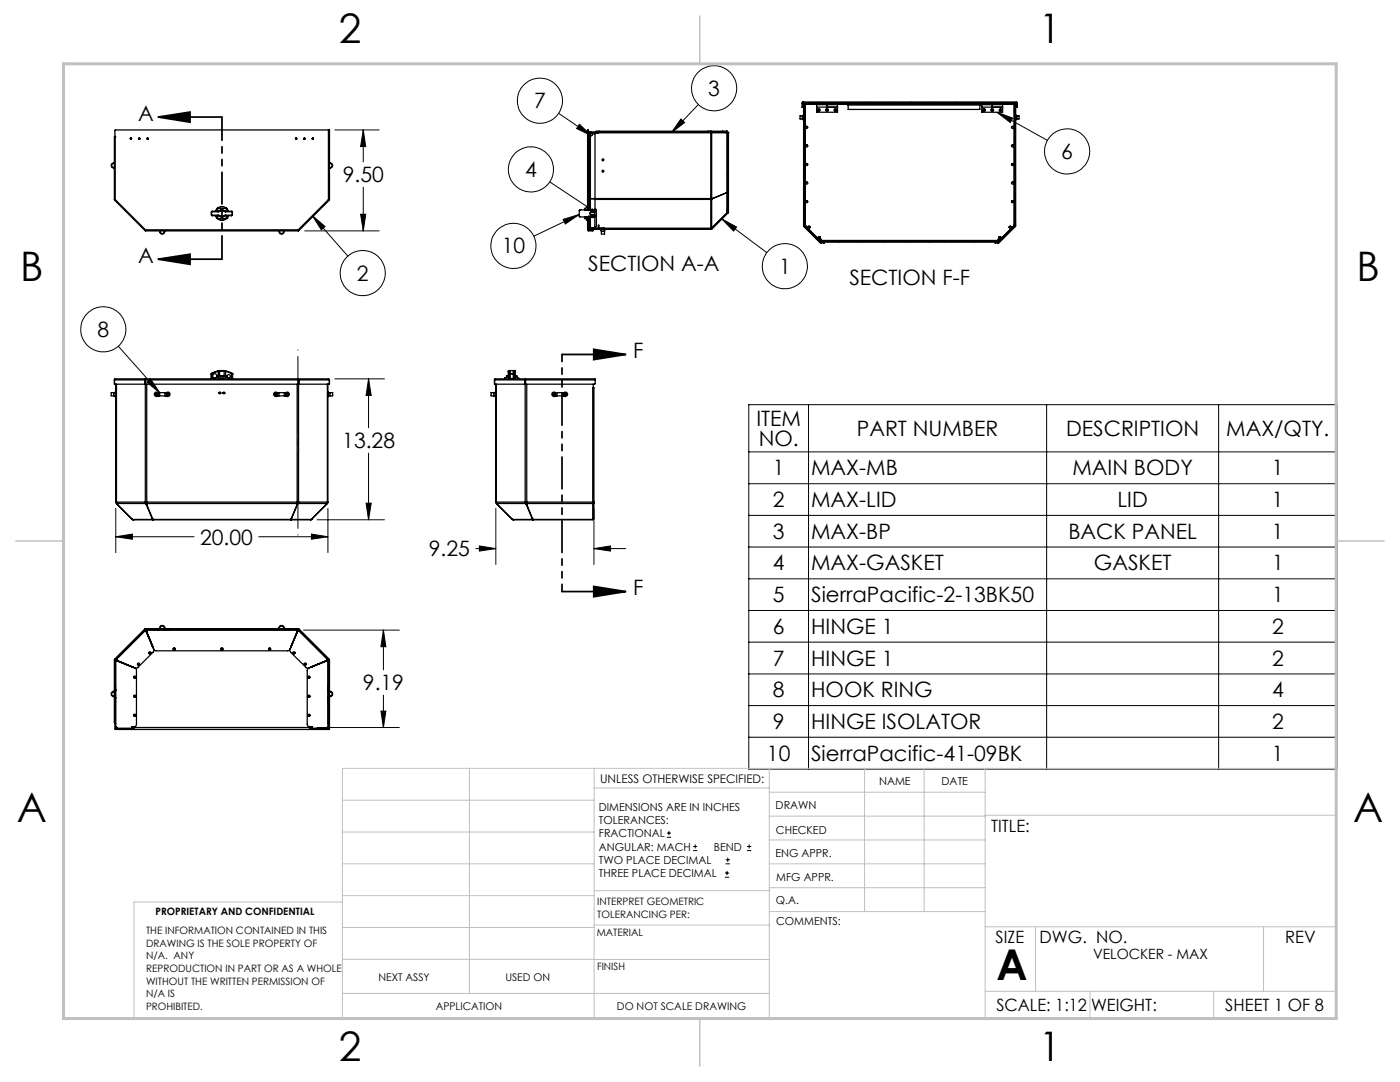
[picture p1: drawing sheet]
<svg xmlns="http://www.w3.org/2000/svg" width="279mm" height="216mm" viewBox="0 0 279 216" stroke-linecap="round" stroke-linejoin="round" font-family="sans-serif">
<g fill="none" stroke="#000" stroke-width=".2">
<path d="M66.8 25.9h8.9M72.5 25.9l.5 3.3h-1zM72.5 25.9v6.4M72.5 37.4v8.7M109.7 36.3l7.8 5.2M111.5 22.6l6.6 4.5M115.6 24.8l2.5 2.3-3-1.5zM117.4 31.1l-.1 .2M117.4 35.6l-.1 .1M122.2 26.3l-.2 .2M126.7 26.3l-.2 .2M131.2 26.3l-.2 .2"/>
<path d="M135.7 26.3l-.2 .2M135.9 23.7l.7 .7-2.6 2.1zM139.4 20.8l-5.4 5.7M140.2 26.3l-.2 .2M144.6 26.3l-.1 .2M145.2 39.2l-.1 .2M145.2 30.2l-.1 .2M145.2 34.7l-.1 .2M160.5 23.8l-.1 .2M160.5 28.3l-.1 .2M160.5 32.8l-.1 .2M160.5 37.3l-.1 .2"/>
<path d="M164 20.4l-.1 .1M168.5 20.4l-.2 .1M173 20.4l-.2 .1M177.5 20.4l-.2 .1M182 20.4l-.2 .1M186.4 20.4l-.1 .1M190.9 20.4l-.1 .1M195.4 20.4l-.1 .1M199 22.4l10 5.6M199 22.4l3.1 1.2-.5 .8zM199.9 20.4l-.1 .1M202.7 22l-.1 .2"/>
<path d="M202.7 26.6l-.1 .1M202.7 31l-.1 .2M202.7 35.5l-.1 .2M60.8 46.1h14.9M62.3 43l7.1 8.1M62.3 43l2.6 2.2-.8 .7zM72 42.8h1l-.5 3.3zM112.4 43.8l3.2-1-2.8 1.9zM115.6 42.8l-9.1 4.3M117.4 44.6l-.1 .1M117.4 40.1l-.1 .1M119 42.9l-.3 .4"/>
<path d="M120.9 45.6l-.2 .2M125.3 45.6l-.1 .2M129.8 45.6l-.1 .2M134.3 45.6l-.1 .2M138.8 45.6l-.1 .2M144.1 43.7l8.9 6.7M144.1 43.7l2.9 1.6-.6 .8zM160.5 41.8l-.1 .1M161.1 45.7l-.1 .1M163.4 47.9l-.1 .1M167.6 48.2l-.1 .1M172.1 48.2l-.2 .1"/>
<path d="M176.6 48.2l-.2 .1M181.1 48.2l-.2 .1M185.6 48.2l-.2 .1M190.1 48.2l-.2 .1M194.6 48.2l-.2 .1M202.7 40l-.1 .1M202.7 44.5l-.1 .2M23.6 69.1l8.3 9.3M29.3 76.2l.7-.6 1.9 2.8zM66.8 75.6h9.9M73.6 75.6l.5 3.3h-1zM73.6 75.6v9.8"/>
<path d="M73.6 90.4v13.3M149.4 80.8h117.4v72.7h-117.4zM149.4 96.5h117.4M149.4 90.2h117.4M161.4 80.8v72.7M208.9 80.8v72.7M243.2 80.8v72.7M23.1 107.1l3.3-.5v1zM23.1 101.5v8.8M23.1 107.1h15.6M51.6 107.1h13.8M62.2 106.6l3.2 .5-3.2 .5z"/>
<path d="M63.3 103.7h13.4M65.4 101.5v8.8M73.1 100.4h1l-.5 3.3zM95 109.5h4M95.7 108.9l3.3 .6-3.3 .5zM99 101.5v11.1M118.5 109.5l3.3-.6v1.1zM118.5 101.5v11.1M118.5 109.5h6.4M149.4 102.8h117.4M149.4 109.1h117.4M149.4 115.5h117.4"/>
<path d="M60.6 125.7h19.1M76.5 125.7l.5 3.3h-1zM76.5 125.7v8M76.5 138.7v6.5M149.4 121.8h117.4M149.4 128.1h117.4M149.4 134.5h117.4M63.2 145.2h16.5M76 141.9h1l-.5 3.3zM149.4 140.8h117.4M149.4 147.1h117.4M133.1 167.1h.8"/>
<path d="M133.1 166.2h.8M133.5 165.8v.9M138.3 169.7h.8M138.3 168.9h.8M138.7 168.5v.8M144.7 175h.8M144.7 174.2h.8M144.8 172.4h.9M144.8 171.6h.9M145.1 173.8v.8M145.2 171.1v.9M149.1 169.7h.8"/>
<path d="M149.1 168.9h.8M149.5 168.5v.8"/>
<circle cx="142.5" cy="17.6" r="4.5"/>
<circle cx="106" cy="33.8" r="4.5"/>
<circle cx="107.8" cy="20.1" r="4.5"/>
<circle cx="213" cy="30.2" r="4.5"/>
<circle cx="72.4" cy="54.5" r="4.5"/>
<circle cx="102.4" cy="49.1" r="4.5"/>
<circle cx="156.6" cy="53.1" r="4.5"/>
<circle cx="20.6" cy="65.7" r="4.5"/>
</g>
<path d="M31.6 23.4l6.3-1v2zM31.6 23.4h12.7M31.6 51.7l6.3-1v2zM31.6 51.7h12.7M112.1 70.7h12.7M118.5 69.7l6.3 1-6.3 1.1zM112.1 118h12.7M118.5 117l6.3 1-6.3 1.1z" fill="none" stroke="#000" stroke-width=".35"/>
<path d="M59.5 106.8v-37" fill="none" stroke="#000" stroke-width=".2" stroke-dasharray="15.2 1.3 1.3 1.3" stroke-dashoffset="-1.3"/>
<path d="M44.3 23.4v28.3" fill="none" stroke="#000" stroke-width=".35" stroke-dasharray="6.3 1.3 1.3 1.3 1.3 1.3" stroke-dashoffset="1.7"/>
<path d="M112.2 70.7v47.3" fill="none" stroke="#000" stroke-width=".35" stroke-dasharray="6.3 1.3 1.3 1.3 1.3 1.3" stroke-dashoffset="4.9"/>
<g fill="none" stroke="#c0c0c0" stroke-width=".2">
<path d="M68.3 159.7h50.3M93.7 153.3v44.9M118.6 153.3v49.9M118.6 157.2h34.9M153.5 153.3v49.9M153.5 158.1h43.1M172.5 153.3v28.6M184.4 153.3v28.6M196.6 153.3v49.9M68.3 180h-41.6v23.2h240v-49.9h-198.4v49.9M68.3 178.7h50.3M68.3 172.4h50.3"/>
<path d="M68.3 166h50.3M118.6 177.7h35M153.5 167.6h43.1M153.5 162.8h43.1M153.5 172.4h43.1M153.5 177.1h43.1M196.6 162.7h70.1M68.3 198.2h85.2M68.3 191.4l85.2 .1M68.3 185.1h50.3M118.6 184.6h35M153.6 181.9h43"/>
<path d="M196.6 197.8h70.1M196.6 184.9h70.1M206.7 184.9v12.9M217.5 197.8v5.4M242.2 197.8v5.4M252.2 184.9v12.9"/>
</g>
<path d="M139.7 3.2v9.5M3.1 107.9h9.6M266.7 107.9h9.5M139.7 203.2v9.6" fill="none" stroke="#c0c0c0" stroke-width=".3"/>
<path d="M12.7 12.7h254v190.5h-254z" fill="none" stroke="#c0c0c0" stroke-width=".6"/>
<g fill="#000">
<path d="M31.6 23.4l6.3-1v2zM31.6 51.7l6.3-1v2zM118.5 69.7l6.3 1-6.3 1.1zM118.5 117l6.3 1-6.3 1.1z"/>
<path d="M29.3 76.2l.7-.6 1.9 2.8zM62.3 43l2.6 2.2-.8 .7zM112.4 43.8l3.2-1-2.8 1.9zM115.6 24.8l2.5 2.3-3-1.5zM135.9 23.7l.7 .7-2.6 2.1zM144.1 43.7l2.9 1.6-.6 .8zM117.3 41.2a.34 .34 0 0 0 0 .5 .34 .34 0 0 0 .5-.1l-.3-.1 .3 .1v-.1a.34 .34 0 0 0-.1-.3 .34 .34 0 0 0-.4 0zM199 22.4l3.1 1.2-.5 .8z"/>
<path d="M73.1 100.4h1l-.5 3.3zM73.6 75.6l.5 3.3h-1zM62.2 106.6l3.2 .5-3.2 .5zM23.1 107.1l3.3-.5v1zM72 42.8h1l-.5 3.3zM72.5 25.9l.5 3.3h-1zM95.7 108.9l3.3 .6-3.3 .5zM118.5 109.5l3.3-.6v1.1zM76 141.9h1l-.5 3.3zM76.5 125.7l.5 3.3h-1z"/>
</g>
<g fill="none" stroke="#000" stroke-width=".25">
<path d="M22.8 39.8h.2M22.8 32.6a.43 .43 0 0 0-.5 .4 .43 .43 0 0 0 .5 .4M22.8 32.5a.54 .54 0 0 0-.6 .5 .54 .54 0 0 0 .6 .5M22.8 39.8h.1M22.9 39.9l6 6.1M23 39.9h-.1M23 39.8l-.1 .1M23 27.2v12.6M23 39.8l6 6.1M65.5 25.9h-42.5l-.1 1.3 .2 .1h-.3v12.5M65.5 25.9h.3v13.9M65.5 39.8h.3"/>
<path d="M65.5 39.8l.2 .1M65.5 25.9v13.9M65.5 39.8l-6 6.1M65.6 39.8h.2M65.6 39.9h.1M65.7 39.9l-6 6.1M65.8 32.5a.54 .54 0 0 1 .6 .5 .54 .54 0 0 1-.6 .5M65.8 32.6a.43 .43 0 0 1 .5 .4 .43 .43 0 0 1-.5 .4M117.4 27.1h.2v14.7M117.4 29.2h.2M117.4 39.4h.2M117.4 27.1h.3"/>
<path d="M117.6 39.8h.1M117.6 39.9h.1M117.7 26.5h.1M117.7 28.1v11.5h.1M117.7 26.6h.1M117.7 39.8v2M117.7 26.6l-.1 1.7M117.8 26.3h27.2l.2 .3M117.8 26.3h-.1v.4M117.8 39.7l-.1 .1M117.8 39.6v.1M117.8 26.3h.1"/>
<path d="M117.8 39.7h.9v2.1M117.8 39.6h24.1M117.8 27.1v12.5M117.8 39.7v2.1M117.9 26.5h27.1l.1 15.3M117.9 26.5h.1M117.9 26.3a.18 .18 0 0 0-.2 .2 .18 .18 0 0 0 .2 .2h.8M118.3 26.7a.31 .31 0 0 1-.1 .3 .31 .31 0 0 1-.4 .1v1h-.1M118.3 26.5h.1M118.7 39.8h23.2M118.7 26.5v13.1M119.3 26.5v.1h-.6"/>
<path d="M119.5 26.2h-.5v.1M119.5 26.2v.1M119.5 26.2h21.8M141.3 26.2h.4M141.3 26.2v.1M141.7 26.2h.2M141.7 26.2v.1M141.9 39.6v.2M141.9 39.6h.1M141.9 26.5v13.1M141.9 39.8v5.7M141.9 26.2h2.4"/>
<path d="M141.9 26.2v.1M142 39.7l-.1 .1M142 26.5v13.1M142 39.7v5.8M142 39.6h.2M142.2 39.6l-.2 .1M144.3 26.2h.7M144.3 26.2v.1M145 26.2l.1 .1M145 26.2h.1M145 26.3v.1M145.1 38.5l-2.9 1.1"/>
<path d="M145.1 38.4l-2.9 1.2M145.1 26.2l.2 .3M145.1 26.3l.1 .2M145.1 26.2v.1M145.2 26.5h.2v.5M145.2 26.5h.1M145.2 26.5v.1M145.2 38.2h.2M145.2 26.6v15.2M145.2 38.3h.2M145.2 37.7h.2M145.2 27h.2"/>
<path d="M145.3 26.5h.1M145.4 38.2v.1M145.4 37.7v.5M145.4 27v10.7M145.4 38.3v3M160.1 23.1h.3M160.1 23.7h.3M160.1 23.1v.6M160.1 23.1h-.4v.6h.4M160.2 20.4h.1M160.3 23.1h.1M160.3 23.7l.1 .2"/>
<path d="M160.3 20.5l-.1 .9h-.1v-.9l.1-.1h42.6l.2 .2v.8h-.1l-.1-.9M160.3 20.5v.2h42.5v-.2M160.3 20.5h42.5M160.4 23l-.1 .1M160.4 20.9v-.1l.3 .1M160.5 20.8h-.1v24.3l3.2 3.3 .3 .1M160.5 20.9h.1M160.5 22.1h.1M160.5 21.8h.2M160.5 20.9v24M160.6 22.1v22.8M160.6 22.1h.1"/>
<path d="M160.7 20.9v24.1l3.1 3.1 .1-.4v.3M160.7 20.9v-.1h8.4l.2 .2M160.8 36.5a.21 .21 0 0 1 .2-.2 .21 .21 0 0 1 .2 .2M160.8 32.8a.21 .21 0 0 1 .2-.2 .21 .21 0 0 1 .2 .2M160.8 29.1a.21 .21 0 0 1 .2-.2 .21 .21 0 0 1 .2 .2M160.8 25.4a.21 .21 0 0 1 .2-.2 .21 .21 0 0 1 .2 .2M161.3 20.5v.2M163 20.9v.5M163 21.4v1h4.1v-1h-2M163 20.7v.2M163 20.9h4.1M165.1 20.9v.5z"/>
<path d="M167.1 20.9v.5h-4.1M167.1 20.7v.2M169.3 21v-.2h26.2v.2M169.3 21h26.2M169.3 21v.8h26.2v-.8M195.9 20.9v.5M195.9 21.4v1h4.2v-1h-2.1M195.9 20.7v.2M195.9 20.9h4.2M198 20.9v.5zM200.1 20.9v.5h-4.2M200.1 20.7v.2"/>
<path d="M201.8 20.5v.2M201.9 29.1a.21 .21 0 0 1 .2-.2 .21 .21 0 0 1 .2 .2M201.9 32.8a.21 .21 0 0 1 .2-.2 .21 .21 0 0 1 .2 .2M201.9 36.5a.21 .21 0 0 1 .2-.2 .21 .21 0 0 1 .2 .2M201.9 25.4a.21 .21 0 0 1 .2-.2 .21 .21 0 0 1 .2 .2M202.4 20.9l-.1-.1h-6.6l-.2 .2M202.4 20.9l.1-.1 .2 .1M202.4 22.1h.2M202.4 22.1h.1M202.4 21.8h.2M202.4 20.9v24M202.6 20.9h.1"/>
<path d="M202.6 20.8h.1v24.2l-3.3 3.4-.3 .1M202.6 20.9v24M202.7 23.1h.3M202.7 23.7h.3M202.7 23l.1 .1M202.8 23.1h.1M202.8 23.7l-.1 .2M203 23.1h.4v.6h-.4M203 23.1v.6M29 45.9l-.1 .1M29 45.9v.2M29 45.9h30.5"/>
<path d="M29 46.1h30.5M31.8 46.1a.55 .55 0 0 0 .6 .6 .55 .55 0 0 0 .5-.6M31.9 46.1h.1a.43 .43 0 0 0 .4 .5 .43 .43 0 0 0 .4-.5M42.2 42.9l.1 .1M42.2 42.3v.6M42.2 42.9h.1M42.2 42.3h.1M42.3 42.3h-.1M42.3 42.3h1.2M42.3 42.9h1.2M42.3 42.9v.1M42.3 42.2h1.3"/>
<path d="M42.3 43h1.3M42.3 42.2l-.1 .1M42.3 42.2v.1M43 43l.3 .5M43.3 43.3l.3 .3M43.3 41.7v.2M43.3 43.5h.1M43.3 43.5l.1 .1M43.3 43.3v.2M43.3 41.7l-.3 .5M43.3 41.9v.3M43.3 43v.3"/>
<path d="M43.4 41.6l-.1 .1M43.4 41.6h.2M43.4 43.6h.2M43.4 43.6l.6 .4M43.5 42.9l.4 .1M43.5 42.9l.1 .1M43.6 43l.2 .1M43.6 42.2l-.1 .1M43.6 41.6l-.3 .3M43.6 43.6h1.4M43.6 41.6h1.4M43.8 43.1h.1"/>
<path d="M43.8 42.1a.68 .68 0 0 1 .9 0M43.8 42.1l-.2 .1M43.8 43.1l.5 .2 .4-.2M43.8 42.1h.1M43.9 42.1l.4-.1 .4 .1M43.9 42.1l-.4 .2M43.9 43l.4 .2 .4-.2M43.9 43l-.1 .1M44 41.2l-.6 .4M44 41.2h.5M44 44h.5M44.5 41.2l.7 .4"/>
<path d="M44.7 42.1l.3 .2M44.7 43v.1M44.7 42.1l.3 .1M44.7 42.1h.1M44.8 42.1a.73 .73 0 0 0-1 0M44.8 43.1l-.5 .2h-.3M45 41.6l.3 .3M45 43.6h.2M45 42.3h1.3M45 42.9h1.3M45 42.9l-.3 .1M45 43l-.3 .1"/>
<path d="M45 43h1.2M45 42.2h1.2M45 42.2v.1M45 42.9v.1M45.2 41.6h-.2M45.2 41.6l.1 .1M45.2 43.6h.1M45.2 43.6l-.7 .4M45.3 43.3l-.3 .3M45.3 41.7v.2M45.3 43.5h.1M45.3 43.5l-.1 .1"/>
<path d="M45.3 43.3v.2M45.3 41.7l.3 .5M45.3 41.9v.3M45.3 43v.3M45.6 43l-.3 .5M46.2 42.2l.2 .1M46.2 42.2l.1 .1M46.3 42.3h.1M46.3 42.9l-.1 .1M46.3 42.3v.6M46.3 42.9h.1M46.4 42.9l-.2 .1"/>
<path d="M46.4 42.3v.6M46.4 42.3h-.1M55.6 46.1a.55 .55 0 0 0 .6 .6 .55 .55 0 0 0 .5-.6M55.7 46.1h.1a.43 .43 0 0 0 .4 .5 .43 .43 0 0 0 .4-.5M59.5 45.9l.2 .1M59.5 45.9v.2M115.6 42h.1M115.6 42l.1 1.3h2.4v-.3M115.7 41.9h.1M115.7 41.9l-.1 .1M115.7 41.9h2.4v.3M116.7 43.3v.3l.3 .1 .1 .3"/>
<path d="M116.7 41.9h.1M117.1 44h.1M117.1 44h.2M117.2 43.5h.1M117.2 41.7h.2M117.2 41.7h.1M117.3 41.2h-.2l-.1 .3-.3 .1v.3M117.3 43.5h.1M117.4 45.9h.1M117.4 45.9h.9M117.4 41.8v-15.9h-.1v15.9h1.7v3.4h-.3v-2.2h-.7v.3M117.4 41.9v.1l.2-.1"/>
<path d="M117.4 43.4v2.5M117.4 44.8h.2M117.4 41.9v.1M117.4 43.2v.1M117.5 45.9h.8M117.5 45.9h.1M117.6 43.2v.1M117.6 43.2l-.2 .1M117.6 43.4v2.5h-.2M117.7 43.4v2.1M117.7 41.9v.1M117.7 43.2v.1"/>
<path d="M117.7 43.2h.2M117.8 42.4v.4M117.8 45.6h.1M117.8 45.4l-.1 .2M117.8 42.4h.9v.4h-.9M117.8 42.4l-.1 .2 .1 .2M117.8 45.4h.9M117.8 45.6h24.1M117.8 43.4v2.1M117.9 43.2v.1M117.9 41.9l-.2 .1M118 41.9h.1"/>
<path d="M118 42.2h.1M118 41.9v.3M118 42.2h.7M118 43.2h.1M118 43h.1M118.1 41.9v.3M118.1 42.2h.1M118.1 43v.2M118.1 43h.1M118.3 43.4h.1M118.5 43h.1M118.5 43v.4h-1.2v2.5l.2 .2h.8v-.3"/>
<path d="M118.5 43.3h.2M118.7 42.2h.1M118.7 41.8h.1M118.7 45.2v.4M118.7 45.5h.8M119.6 45.6l-.2-.1v-.6h.1l.1 .6h.9v.1M119.9 45.8v.1h.9v-.1M120 45.9v.3M120 46.2v.5h.7v-.5M120 46.2h.7M120.5 45.5h21.4M120.7 45.9v.3"/>
<path d="M141.9 45.5v.1M142 45.5h-.1M142 45.5h.1M142.2 45.4h.1M142.2 45.4l-.2 .1M145.1 41.8v.4M145.1 41.8h.1M145.1 42.2l.1 .1M145.1 42.2h.3M145.2 42.4l-3 3M145.2 42.4l-3.3 3.2M145.2 42.4h.1"/>
<path d="M145.2 42.3v.1M145.2 41.8v.5M145.2 41.6h.2M145.2 41.8h.2M145.2 41.3h.2M145.4 42.2l-.1 .2-3.3 3.4h-24.2l-.1-.2 .1-.1M145.4 41.8v.4M145.4 41.3v.3M145.4 41.6v.2M160.5 44.9l.1 .3M160.5 44.9h.1M160.6 45.2l3.2 3.1"/>
<path d="M160.6 44.9h.1M160.7 45l-.1 .2M160.7 45h.1M160.7 45l3.1 3.2M160.8 40.3a.21 .21 0 0 1 .2-.3 .21 .21 0 0 1 .2 .3M161.7 45.3a.21 .21 0 0 0-.3-.2 .21 .21 0 0 0-.1 .3M163.3 47.4a.21 .21 0 0 1 .2-.2 .21 .21 0 0 1 .2 .2M163.8 48.2l-.1 .1M163.8 48.3h.6M163.8 48.2v.1M163.8 48.2h.1M163.9 48v.2"/>
<path d="M163.9 48h35.3M163.9 48.1l-.1 .1M163.9 48.2h.5M163.9 48.5h.5M163.9 48.2v.3M164.4 48.3h34.8M164.4 48.2h34.3M164.4 48.2v.1M164.4 48.3v.2M164.5 48.3l-.1 .2M198.6 48.3l.1 .2M198.7 48.2h.4"/>
<path d="M198.7 48.5h.4M198.7 48.2v.3M199.1 48.2v.3M199.2 48v.2M199.2 48.1l-.1 .1M199.2 48l.1-.3-.1 .6M199.4 47.4a.21 .21 0 0 1 .2-.2 .21 .21 0 0 1 .2 .2M201.4 45.3a.21 .21 0 0 1 .2-.2 .21 .21 0 0 1 .2 .3M201.9 40.3a.21 .21 0 0 1 .2-.3 .21 .21 0 0 1 .2 .3M202.4 45l.1 .2M202.4 45l-3.2 3.2 .2 .1M202.4 45h.1"/>
<path d="M202.4 44.9l-3.1 3.2M202.4 44.9h.2M202.4 44.9h.1M202.5 45.2l-3.3 3.1M202.6 44.9l-.1 .3M22.7 79h.3M22.7 78.4h.3M22.7 78.4h-.5v.6h.5M22.7 78.4v.6M22.8 75.8l.2-.2-.1 .1v1M22.8 75.8h43M22.8 75.8v.9h43v-.9"/>
<path d="M23.1 78.2h-.1v.9h.1M23.1 76.7v23.5M23.2 76.7v23.5M28.9 76.7l.1-1.1v1.1M29 76h.1M29 76.2h.1M29 75.7v24.5M29.3 76.7v23.5M31.5 78.4h.4M31.5 78.4a.45 .45 0 0 0-.6 0 .45 .45 0 0 0 0 .6 .45 .45 0 0 0 .6 0M31.5 78.4v.6M31.9 78.4h1"/>
<path d="M31.9 79h1M31.9 79h-.4M31.9 78.4v.6M32.9 78.4h.3M32.9 79h.3M32.9 78.4v.6M33.2 78.4h.1M33.2 78.4a.45 .45 0 0 1 .6 0 .45 .45 0 0 1 0 .6 .45 .45 0 0 1-.6 0zM42.2 74.6h.1M42.2 74.6v.9M42.2 75.5h.1M42.2 74.5h.1"/>
<path d="M42.2 74.5v.1M42.3 74.5v.1M42.3 74.6h-.1M42.3 74.6v.9M42.9 75.5v.1M42.9 75.4v.1h-.6M43.3 75.1l-.4 .3M43.3 75.1h.1M43.3 75v.1M43.3 75h.3l-.2 .1M43.3 75a.43 .43 0 0 0-.5-.4 .43 .43 0 0 0-.4 .5 .43 .43 0 0 0 .5 .3M43.3 75h2"/>
<path d="M43.4 75.1a1.62 1.62 0 0 0 1.8 0M43.4 75.1h.1M43.4 75.1h1.8M43.5 74l-1.2 .5M43.5 74l.1 .1M43.6 74.1l-1.3 .5M43.7 78.3v.2M43.8 74h.9M43.8 74v1h-.2v-.9M43.8 74l-.2 .1M43.9 73.9h.8M43.9 73.9l-.4 .1"/>
<path d="M43.9 73.9l-.1 .1M44 78.3v.2M44.5 78.3v.2M44.7 73.9l.3 .1M44.7 73.9v.1M44.7 74v1h.3M44.7 74l1.5 .6M44.8 78.3v.2M45 75l.2 .1M45 75h.3M45 74l1.3 .5M45 74v1"/>
<path d="M45.2 75.1h.1M45.3 75.1l.3 .3M45.3 75v.1M45.3 75a.35 .35 0 0 1 .4-.3 .35 .35 0 0 1 .3 .4 .35 .35 0 0 1-.4 .3M45.6 75.4v.1h.6M45.6 75.5v.1M46.2 74.6h.2M46.2 75.5h.2M46.2 74.6v.9M46.3 74.5h.1M46.3 74.5l-.1 .1M46.3 74.5l.1 .1"/>
<path d="M46.4 74.6h.1M46.4 75.5h.1M46.4 74.6v.9M55.4 78.4h.3M55.4 78.4a.45 .45 0 0 0-.7 0 .45 .45 0 0 0 0 .6 .45 .45 0 0 0 .7 0M55.4 78.4v.6M55.7 78.4h1M55.7 79h1M55.7 79h-.3M55.7 78.4v.6M56.7 78.4h.3M56.7 79h.3"/>
<path d="M56.7 78.4v.6M57 78.4h.1M57 78.4a.45 .45 0 0 1 .6 0 .45 .45 0 0 1 0 .6 .45 .45 0 0 1-.6 0zM59.3 76.7v23.5M59.5 75.7v.1M59.5 76h.1M59.5 76.2h.1M59.5 75.8v-.2l.2 .1v1M59.5 75.8l.1 24.4M65.3 76.7v23.5M65.4 78.2h.1v.9h-.1M65.4 76.7v23.5"/>
<path d="M65.5 75.6l.2 .2v.9M65.5 75.6l.3 .2M65.5 78.4h.4M65.5 79h.4M65.5 75.6h-42.6M65.9 78.4h.5v.6h-.5M65.9 78.4v.6M98.5 78.4h.3M98.5 79h.3M98.5 78.4h-.5v.6h.5M98.5 78.4v.6M98.7 75.8v.9h20l.1-.9"/>
<path d="M98.7 75.8h20.1M98.8 75.6h20v.2M98.8 75.6l-.1 .2M99 78.2h-.2v.9h.2M99 76.7v23.5M99.1 76.7v23.5M101.1 75.1l-.3 .3v.2M101.1 75.1h.1M101.2 75.1l.5 .3M101.2 75.1h.1M101.2 75.1h.5M101.4 75h-.3v.1"/>
<path d="M101.4 75l-.2 .1M101.4 74h.2M101.4 74v1M101.5 73.9l-.1 .1M101.5 73.9h.2M101.5 73.9h1.2M101.6 74l.1 .1M101.6 74l.1 1h-.3M101.7 74.6h.7M101.7 74.6v.9h.1M101.7 73.9l.1 .1M101.7 74.1v.5"/>
<path d="M101.7 73.9l-.1 .1M101.8 74.5h.1M101.8 74v.5M101.8 74.5l-.1 .1M101.8 74l-.1 .1M101.8 74.5h.6M101.8 75.5h.6M101.8 74.5v1M102.4 74.5h.1M102.4 74.5v.1M102.4 74v.5M102.4 74.6v.9"/>
<path d="M102.4 74.5l.2 .1M102.4 74l.2 .1M102.6 74.6h-.2M102.6 74.6v.9h-.2M102.6 74.1v.5M102.6 75.1h.4M102.6 73.9h.1M102.6 73.9l-.2 .1M102.6 73.9l.1 .1M102.7 74l-.1 .1M102.7 74v1h-.1h.2M102.7 74h.1"/>
<path d="M102.7 73.9l.1 .1M102.8 75l.2 .1M102.8 75h.4v.1M102.8 74v1M103 75.1l-.4 .3M103 75.1h.2M103 75.1h.1M103.2 75.1l.3 .3v.2M104.8 76.7l.1-1.1v1.1M104.8 76h.1M104.8 76.2h.1M104.9 75.7l-.1 24.5"/>
<path d="M105.1 76.7v23.5M110.2 78.4l.2-.2 .5 .2v.6a.47 .47 0 0 1-.6 0 .47 .47 0 0 1-.1-.6zM110.9 78.4h.1M110.9 78.4h.3M110.9 79h.3M111.2 78.4h1M111.2 79h1M111.2 78.4v.6M112.2 78.4h.3M112.2 79h.3M112.2 78.4v.6M112.5 78.4a.45 .45 0 0 1 .7 0 .45 .45 0 0 1 0 .6 .45 .45 0 0 1-.7 0"/>
<path d="M112.5 78.4v.6M118.4 77.4h.1v26.1l-.2 .1M118.4 77.4h-.1v22.8M118.4 76.7v.7M23.1 100.2h.1M23.1 100.2l.1 .3M23.2 100.2l.1 .3M23.2 100.2h5.8M23.2 100.5l.2 .1M23.3 100.4l-.1 .1M23.3 100.5h5.8M23.3 100.5l.1 .1"/>
<path d="M23.4 100.6l3.2 3.1M23.4 100.6h.1M26.4 103.6l.2 .1M26.4 103.6h4M26.4 103.6h.1M26.6 103.7h.1M26.6 103.7h35.4M29 100.2h.3M29 100.2l.1 .3M29.1 100.2v.2M29.1 100.5l.1 .1M29.1 100.4v.1"/>
<path d="M29.1 100.4l.1 .1M29.2 100.6l1.2 3M29.2 100.5v.1M29.2 100.5l.1 .1M29.3 100.2v.3M29.3 100.5h30M29.3 100.2h30M29.3 100.6l1.2 3M29.3 100.5v.1M30.4 103.6l.1 .1M30.4 103.6h.1M30.5 103.5l-.1 .1"/>
<path d="M30.5 103.6h-.1M30.5 103.6l.1 .1M30.5 103.6h27.6M30.5 103.6v.1M58 103.7h.1M58.1 103.6l-.1 .1M58.1 103.6h.1M58.1 103.5v.1M58.1 103.6h4.1M59.3 100.2v.3M59.3 100.2h.3M59.3 100.5l-1.2 3.1"/>
<path d="M59.4 100.6l-1.3 3M59.4 100.4l.1 .1M59.4 100.4v.2M59.5 100.2l-.1 .2M59.5 100.5h5.8M59.5 100.5l-.1 .1M59.6 100.2l-.1 .3M59.6 100.2h5.7M62 103.7h.1M62.2 103.6l-.2 .1M62.2 103.6h.1M65.2 100.6h.1"/>
<path d="M65.3 100.5l-3.1 3.1M65.3 100.4v.1M65.3 100.2v.3M65.3 100.2h.1M65.4 100.2l-.1 .3M99 100.2h.1M99 100.2l.1 .3M99.1 100.2l.1 .3M99.1 100.5l3.3 3.2M99.1 100.2h5.7M99.1 100.4v.1M99.2 100.5h5.7"/>
<path d="M99.2 100.5v.1M102.2 103.6h4.1M102.2 103.6l.2 .1M102.2 103.6h.1M102.4 103.7h.1M104.8 100.2h.3M104.8 100.2l.1 .3M104.9 100.2l.1 .2M104.9 100.5l.1 .1M105 100.4l-.1 .1M105 100.4l.1 .1M105 100.6l1.3 3"/>
<path d="M105.1 100.5l-.1 .1M105.1 100.5v.1M105.1 100.2v.3M105.1 100.5h13.2M105.1 100.2h13.2M105.1 100.6l1.2 3M106.3 103.6l.1 .1M106.3 103.6h.1M106.3 103.5v.1M118.3 103.6l-15.9 .1M118.3 103.6h.1M118.3 100.2h.2"/>
<path d="M118.3 100.2v.3M118.3 103.6h-12M118.3 100.5v3.1M118.3 100.3h.1M118.4 100.2v.1M118.4 100.3l.1 .1-.2 .1M118.4 100.3l-.1 .1M118.4 100.3h.1M118.4 100.2h.1M22.8 139v5.2h.1M22.8 138v.9M22.9 139.1v5.1"/>
<path d="M22.9 131.7h.1M22.9 131.7h-.1v6.2M22.9 131.7v6.1M22.9 138v1M23 131.6v.1M23 139.3v.8h.1M23 137.7h.1M23 137.7l-.1 .2a.61 .61 0 0 0-.7 .6 .61 .61 0 0 0 .7 .6l.1 .2M23 137.7h.1l-.2 .3a.5 .5 0 0 0-.6 .5 .5 .5 0 0 0 .6 .5l.2 .2-.1 .1M23 131.7v6M23 137.9v1.1M23 139.3v5.1h.1"/>
<path d="M23.1 131.9h.1M23.1 136.9h-.1v.8M23.1 131.9v13.3M23.2 131.6l.1 .1M23.2 131.6l-.1 .3M23.2 131.9l3.3 1.2M23.3 131.7l-.1 .2M23.3 131.7l3.2 1.4M23.4 131.9l3.1 1.2M23.4 131.8l3 1.2M24.1 132.1h.1M26.4 133.1l.2 .1"/>
<path d="M26.4 133l.2 .1M26.5 133.1l.1 .1M26.6 133.1l.6 .5v10.9a.52 .52 0 0 1-.6 .5M26.6 133.1v.1M26.7 135.1a.21 .21 0 0 0 .2 .2 .21 .21 0 0 0 .2-.2M26.7 138.9a.21 .21 0 0 0 .2 .2 .21 .21 0 0 0 .2-.2M27.4 132.5a.21 .21 0 0 0 .3 .2 .21 .21 0 0 0 .2-.2M29 125.8l.1 .1M29 125.6h.1M29 125.8l-5.8 5.8M29 125.6l-.1-.1-6 6.1h.1M29 125.6l-6 6"/>
<path d="M29 125.6l-6 6.1M29 125.6h1.8M29 125.6h2.7M29.1 125.9l1.4 3.2M29.2 126l1.2 3M29.3 125.7v.4M29.3 125.9h-.2M29.3 125.7l-.3 .1M29.3 126l1.2 3.1M29.3 125.7h30M29.5 126.7h.1M29.7 130.2a.23 .23 0 0 0 .2 .3 .23 .23 0 0 0 .2-.3"/>
<path d="M30.4 129l.1 .2M30.4 129h.1M30.5 129.2l.3 .5 .2 .2h26.5l.4-.4M30.5 129l.1 .2M30.5 129.1l.1 .1M30.7 129.5l-.1 .6-3.1 3.1-.2 .1h-.4M30.8 125.6h.8M30.8 125.6v.1M31.6 125.6l.2-.1a.61 .61 0 0 1 .6-.7 .61 .61 0 0 1 .6 .7l.2 .1M31.6 125.6v.1l.3-.1a.5 .5 0 0 1 .5-.7 .5 .5 0 0 1 .4 .7l.3 .1 .1-.1M31.8 125.4h-2.8v.2M31.8 125.6h1.1"/>
<path d="M31.9 125.6h1M31.9 125.4h.9M32.9 125.4h22.7M33 125.6h22.5M33.2 125.6h.1M33.2 125.6h.7M33.9 125.6v.1M33.9 125.6h20.7M34.5 129.5a.21 .21 0 0 0 .2 .2 .21 .21 0 0 0 .3-.2M44.1 129.5a.21 .21 0 0 0 .2 .2 .21 .21 0 0 0 .2-.2M44.2 129.7h.1M53.6 129.5a.21 .21 0 0 0 .2 .2 .21 .21 0 0 0 .2-.2"/>
<path d="M54.6 125.6h.8M54.6 125.6v.1M55.4 125.6l.1 .1 .2-.1a.5 .5 0 0 1 .5-.7 .5 .5 0 0 1 .5 .7l.2 .1 .1-.1M55.4 125.6l.2-.1a.61 .61 0 0 1 .6-.7 .61 .61 0 0 1 .6 .7l.2 .1M55.6 125.6h1.2M55.7 125.6h1M55.7 125.4h.9M56.7 125.4h2.8v.2M56.8 125.6h2.7M57 125.6h.1M57 125.6h.7M57.7 125.6v.1"/>
<path d="M57.7 125.6h1.8M57.9 129.5l.1 .6 3.1 3.1 .5 .1 .4-.2M58 129.2l-.1 .3M58.1 129.1l-.1 .1M58.1 129l-.1 .2M58.1 129v.1M58.1 129h.1M58.5 130.2a.21 .21 0 0 0 .2 .3 .21 .21 0 0 0 .2-.3M59.1 126.7h.1M59.3 125.7l.1 .3M59.3 125.7l.3 .1M59.3 125.9h.2"/>
<path d="M59.3 126l-1.2 3.1M59.4 126l-1.3 3M59.5 125.6l6 6.1M59.5 125.6h.1M59.5 125.6l6.1 6M59.5 125.6l.2-.1 6 6.1h-.1M59.6 125.8l-.2 .2M59.6 125.8l5.7 5.8M60.7 132.5a.21 .21 0 0 0 .2 .2 .21 .21 0 0 0 .2-.2M61.5 138.9a.21 .21 0 0 0 .2 .2 .21 .21 0 0 0 .2-.2M61.5 135.1a.21 .21 0 0 0 .2 .2 .21 .21 0 0 0 .2-.2M62 133.2l-.5 .2-.2 .3v10.8a.52 .52 0 0 0 .7 .5"/>
<path d="M62 133.1v.1M62.1 133.1h-.1M62.1 133.1l-.1 .1M62.1 133.1h.1M62.2 133l-.2 .1M62.2 133h.1M62.2 133l-.1 .1M62.2 133.1l-.2 .1M62.2 133.1h.1M64.5 132.1h.1M65.1 131.8l-2.9 1.2M65.1 131.8l-3 1.3"/>
<path d="M65.2 131.9l-3 1.2M65.2 131.7l.1 .2M65.3 131.9h.1M65.3 131.6l-.2 .2M65.3 131.6l.1 .3M65.3 131.9l-3.2 1.2M65.4 136.9h.1v.8M65.4 131.9v13.3M65.5 131.7h.1M65.5 139.3v.8h-.1M65.5 137.7h.1M65.5 137.7a.26 .26 0 0 0 .1 .3 .26 .26 0 0 0 .3 0 .47 .47 0 0 1 .4 .6 .47 .47 0 0 1-.6 .4l-.2 .1v.2"/>
<path d="M65.5 137.7l.2 .2a.61 .61 0 0 1 .7 .6 .61 .61 0 0 1-.7 .6l-.2 .2M65.5 131.7v6M65.5 137.9v1.1M65.5 139.3v5.1h-.1M65.6 139.1v6.5M65.6 131.6l-.1 .1M65.6 131.7h.2v6.2M65.6 131.7v6.1M65.6 138v1M65.8 139v6.6h-.2M65.8 138v.9M22.9 144.2h.1"/>
<path d="M23 144.3l-.1 1.2 .1 .1h42.6M23.1 145.1l.3 .2zM26.4 145h.2M26.4 145.1l.2 .2M26.4 145v.1M26.5 145.1l.1 .1M26.5 145v.1M26.5 145v.2M26.6 145.2h35.5v-.1v.1M26.6 145v.2M26.7 142.7a.21 .21 0 0 0 .2 .2 .21 .21 0 0 0 .2-.2M26.8 145.2v.1h-3.4"/>
<path d="M61.5 142.7a.21 .21 0 0 0 .2 .2 .21 .21 0 0 0 .2-.2M61.8 145.2v.1h3.5l.1-.2-.2 .2M61.9 145v.2M62 145h.2M62.2 145h.1M62.2 145.1l-.2 .2"/>
<circle cx="26.1" cy="27.7" r=".13"/>
<circle cx="27.8" cy="27.7" r=".14"/>
<circle cx="27.8" cy="27.7" r=".13"/>
<circle cx="29.5" cy="27.7" r=".14"/>
<circle cx="29.5" cy="27.7" r=".13"/>
<circle cx="59.1" cy="27.7" r=".14"/>
<circle cx="59.1" cy="27.7" r=".13"/>
<circle cx="60.8" cy="27.7" r=".14"/>
<circle cx="60.8" cy="27.7" r=".13"/>
<circle cx="62.4" cy="27.7" r=".14"/>
<circle cx="62.4" cy="27.7" r=".13"/>
<circle cx="120.3" cy="34.1" r=".18"/>
<circle cx="120.3" cy="31.9" r=".18"/>
<circle cx="161" cy="36.5" r=".22"/>
<circle cx="161" cy="29.1" r=".22"/>
<circle cx="161" cy="32.8" r=".22"/>
<circle cx="161" cy="25.4" r=".22"/>
<circle cx="163.4" cy="22" r=".14"/>
<circle cx="163.4" cy="22" r=".13"/>
<circle cx="163.4" cy="22" r=".26"/>
<circle cx="165" cy="22" r=".13"/>
<circle cx="165.1" cy="22" r=".13"/>
<circle cx="165.1" cy="22" r=".26"/>
<circle cx="166.7" cy="22" r=".26"/>
<circle cx="166.7" cy="22" r=".14"/>
<circle cx="196.3" cy="22" r=".26"/>
<circle cx="196.4" cy="22" r=".14"/>
<circle cx="198" cy="22" r=".14"/>
<circle cx="198" cy="22" r=".27"/>
<circle cx="199.7" cy="22" r=".14"/>
<circle cx="199.7" cy="22" r=".13"/>
<circle cx="199.7" cy="22" r=".26"/>
<circle cx="202.1" cy="36.5" r=".22"/>
<circle cx="202.1" cy="29.1" r=".22"/>
<circle cx="202.1" cy="32.8" r=".22"/>
<circle cx="202.1" cy="25.4" r=".22"/>
<circle cx="117.5" cy="41.9" r=".07"/>
<circle cx="117.5" cy="43.2" r=".08"/>
<circle cx="117.8" cy="43.2" r=".08"/>
<circle cx="117.8" cy="41.9" r=".08"/>
<circle cx="161" cy="40.2" r=".22"/>
<circle cx="161.5" cy="45.4" r=".21"/>
<circle cx="163.5" cy="47.4" r=".21"/>
<circle cx="199.6" cy="47.4" r=".21"/>
<circle cx="201.6" cy="45.4" r=".21"/>
<circle cx="202.1" cy="40.2" r=".22"/>
<circle cx="31.2" cy="78.7" r=".2"/>
<circle cx="31.3" cy="78.7" r=".18"/>
<circle cx="33.5" cy="78.7" r=".19"/>
<circle cx="33.5" cy="78.7" r=".2"/>
<circle cx="43.9" cy="78.4" r=".18"/>
<circle cx="44.7" cy="78.4" r=".18"/>
<circle cx="55.1" cy="78.7" r=".19"/>
<circle cx="55.1" cy="78.7" r=".2"/>
<circle cx="57.3" cy="78.7" r=".21"/>
<circle cx="57.3" cy="78.7" r=".19"/>
<circle cx="110.6" cy="78.7" r=".2"/>
<circle cx="110.6" cy="78.7" r=".19"/>
<circle cx="112.8" cy="78.7" r=".19"/>
<circle cx="112.8" cy="78.7" r=".2"/>
<circle cx="26.9" cy="138.9" r=".2"/>
<circle cx="26.9" cy="135.1" r=".21"/>
<circle cx="27.7" cy="132.5" r=".21"/>
<circle cx="29.9" cy="130.3" r=".22"/>
<circle cx="34.8" cy="129.5" r=".21"/>
<circle cx="44.3" cy="129.5" r=".21"/>
<circle cx="53.8" cy="129.5" r=".21"/>
<circle cx="58.7" cy="130.3" r=".21"/>
<circle cx="60.9" cy="132.5" r=".21"/>
<circle cx="61.7" cy="138.9" r=".2"/>
<circle cx="61.7" cy="135.1" r=".21"/>
<circle cx="26.9" cy="142.7" r=".21"/>
<circle cx="61.7" cy="142.7" r=".21"/>
</g>
<text font-size="8.5" x="198.9" y="195.5">A</text>
<g font-size="8.1">
<text x="67.6" y="8.5">2</text>
<text x="207.3" y="8.5">1</text>
<text x="4" y="56.2">B</text>
<text x="270.7" y="56.2">B</text>
<text x="3.3" y="164.1">A</text>
<text x="270" y="164.1">A</text>
<text x="67.6" y="211.7">2</text>
<text x="207.3" y="211.7">1</text>
</g>
<g font-size="4.2">
<text x="106.6" y="21.6">7</text>
<text x="141.4" y="19.1">3</text>
<text x="27.6" y="24.1">A</text>
<text x="104.8" y="35.3">4</text>
<text x="211.8" y="31.7">6</text>
<text x="68.4" y="36.4">9.50</text>
<text x="27.6" y="52.4">A</text>
<text x="100.1" y="50.6">10</text>
<text x="71.2" y="56">2</text>
<text x="117.4" y="54">SECTION A-A</text>
<text x="155.5" y="54.6">1</text>
<text x="169.5" y="56.8">SECTION F-F</text>
<text x="19.5" y="67.2">8</text>
<text x="126.4" y="71.4">F</text>
<text x="68.3" y="89.5">13.28</text>
<text x="150.9" y="84.9">ITEM</text>
<text x="151.4" y="89">NO.</text>
<text x="171" y="87">PART NUMBER</text>
<text x="212.8" y="87">DESCRIPTION</text>
<text x="244.7" y="87">MAX/QTY.</text>
<text x="154.2" y="94.8">1</text>
<text x="161.9" y="94.8">MAX-MB</text>
<text x="214" y="94.8">MAIN BODY</text>
<text x="253.8" y="94.8">1</text>
<text x="154.2" y="101.2">2</text>
<text x="161.9" y="101.2">MAX-LID</text>
<text x="223" y="101.2">LID</text>
<text x="253.8" y="101.2">1</text>
<text x="154.2" y="107.5">3</text>
<text x="161.9" y="107.5">MAX-BP</text>
<text x="213.2" y="107.5">BACK PANEL</text>
<text x="253.9" y="107.5">1</text>
<text x="39.9" y="108.7">20.00</text>
<text x="85.6" y="111">9.25</text>
<text x="154.2" y="113.8">4</text>
<text x="161.9" y="113.8">MAX-GASKET</text>
<text x="218.3" y="113.8">GASKET</text>
<text x="253.9" y="113.8">1</text>
<text x="126.4" y="118.7">F</text>
<text x="154.2" y="120.1">5</text>
<text x="161.9" y="120.1">SierraPacific-2-13BK50</text>
<text x="253.9" y="120.1">1</text>
<text x="154.2" y="126.5">6</text>
<text x="161.9" y="126.5">HINGE 1</text>
<text x="253.9" y="126.5">2</text>
<text x="72.4" y="137.8">9.19</text>
<text x="154.2" y="132.8">7</text>
<text x="161.9" y="132.8">HINGE 1</text>
<text x="253.9" y="132.8">2</text>
<text x="154.2" y="139.1">8</text>
<text x="161.9" y="139.1">HOOK RING</text>
<text x="253.9" y="139.1">4</text>
<text x="154.2" y="145.4">9</text>
<text x="161.9" y="145.4">HINGE ISOLATOR</text>
<text x="253.9" y="145.4">2</text>
<text x="153.1" y="151.8">10</text>
<text x="161.9" y="151.8">SierraPacific-41-09BK</text>
<text x="253.9" y="151.8">1</text>
</g>
<g font-size="3.4">
<text x="197.8" y="166">TITLE:</text>
<text x="198.7" y="188.1">SIZE</text>
<text x="207.5" y="188.1">DWG. NO.</text>
<text x="256.5" y="188.2">REV</text>
<text x="198.8" y="201.7">SCALE: 1:12</text>
<text x="217.7" y="201.8">WEIGHT:</text>
<text x="244.5" y="201.7">SHEET 1 OF 8</text>
</g>
<text font-size="2.8" x="218.2" y="191.3">VELOCKER - MAX</text>
<text font-size="2.4" x="119.8" y="156.2">UNLESS OTHERWISE SPECIFIED:</text>
<g font-size="2.2">
<text x="119.5" y="161.8">DIMENSIONS ARE IN INCHES</text>
<text x="154.8" y="161.4">DRAWN</text>
<text x="175.4" y="156.6">NAME</text>
<text x="187.9" y="156.7">DATE</text>
<text x="119.5" y="164.4">TOLERANCES:</text>
<text x="119.5" y="167.1">FRACTIONAL</text>
<text x="154.9" y="166.3">CHECKED</text>
<text x="119.5" y="169.7">ANGULAR: MACH</text>
<text x="119.5" y="172.4">TWO PLACE DECIMAL</text>
<text x="142.5" y="169.7">BEND</text>
<text x="154.8" y="171">ENG APPR.</text>
<text x="119.5" y="175">THREE PLACE DECIMAL</text>
<text x="154.9" y="175.7">MFG APPR.</text>
<text x="154.9" y="180.4">Q.A.</text>
<text x="154.9" y="184.6">COMMENTS:</text>
</g>
<g font-size="2.1">
<text x="75.5" y="195.7">NEXT ASSY</text>
<text x="100.9" y="195.7">USED ON</text>
<text x="86.9" y="201.5">APPLICATION</text>
<text x="123.1" y="201.6">DO NOT SCALE DRAWING</text>
</g>
<g font-size="2">
<text x="31" y="182.6">PROPRIETARY AND CONFIDENTIAL</text>
<text x="119.2" y="180.6">INTERPRET GEOMETRIC</text>
<text x="119.2" y="183.1">TOLERANCING PER:</text>
<text x="29.2" y="186.4">THE INFORMATION CONTAINED IN THIS</text>
<text x="29.2" y="188.9">DRAWING IS THE SOLE PROPERTY OF</text>
<text x="29.2" y="191.4">N/A. ANY</text>
<text x="119.1" y="186.7">MATERIAL</text>
<text x="29.2" y="193.9">REPRODUCTION IN PART OR AS A WHOLE</text>
<text x="29.2" y="196.5">WITHOUT THE WRITTEN PERMISSION OF</text>
<text x="119.1" y="193.5">FINISH</text>
<text x="29.2" y="199">N/A IS</text>
<text x="29.2" y="201.5">PROHIBITED.</text>
</g>
</svg>
